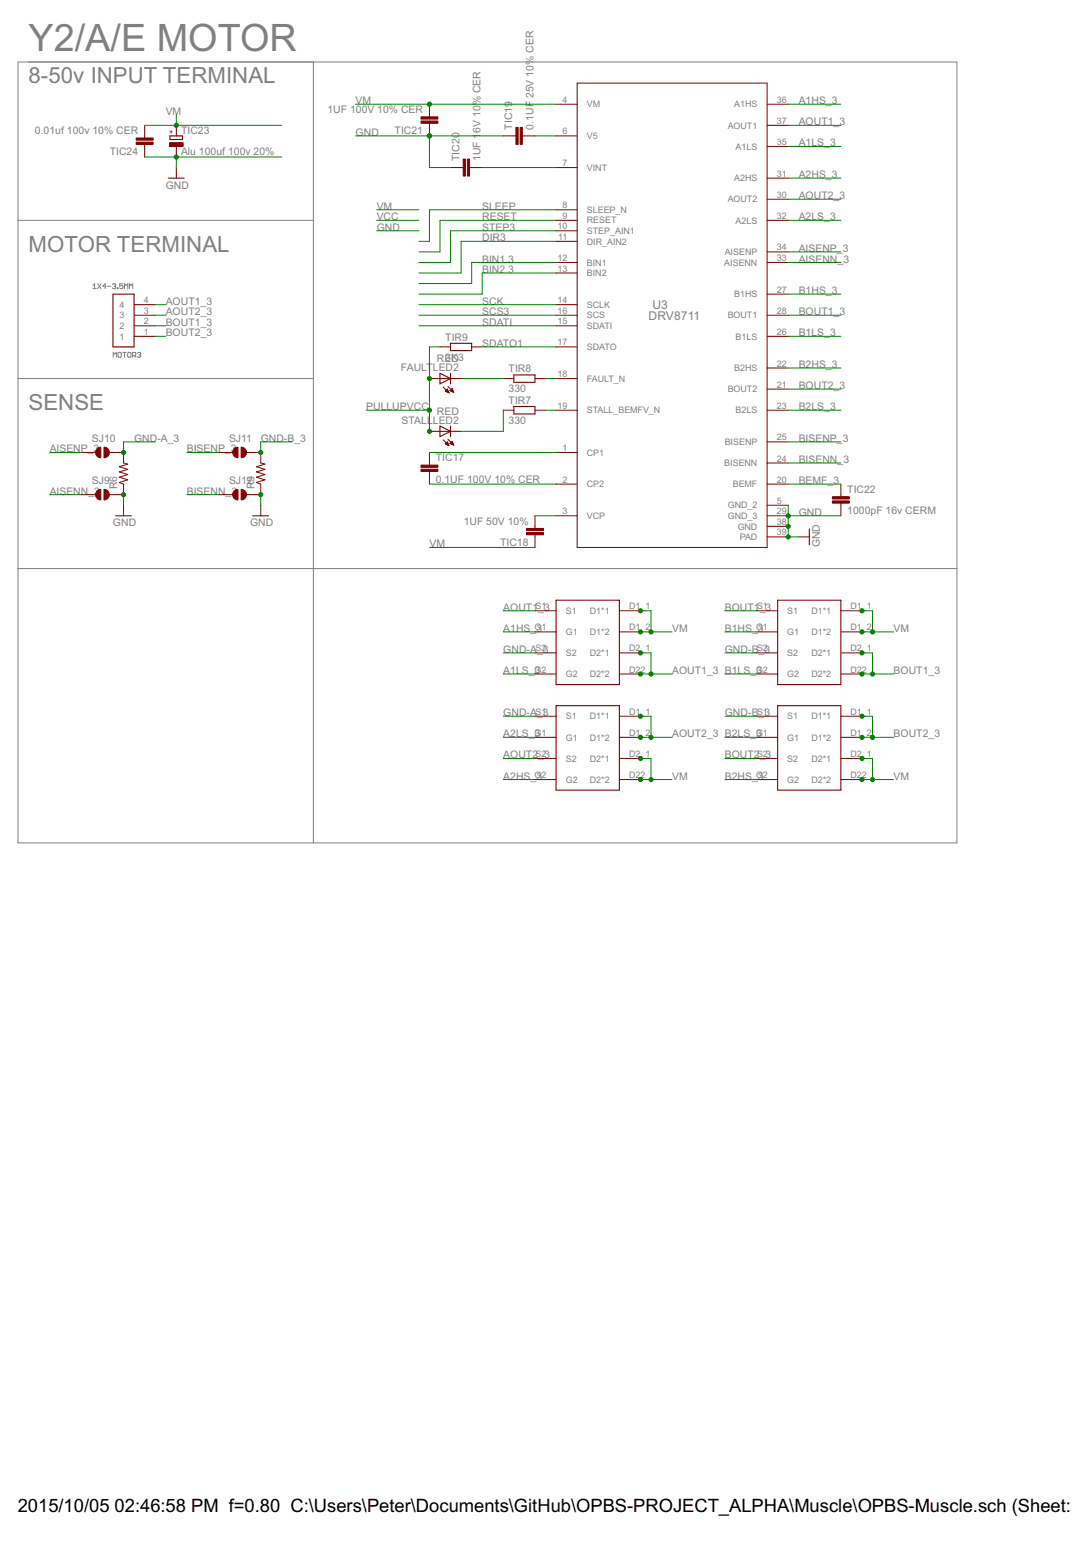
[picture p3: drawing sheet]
<svg xmlns="http://www.w3.org/2000/svg" width="210mm" height="297mm" viewBox="0 0 210 297" stroke-linecap="round" stroke-linejoin="round" font-family="sans-serif">
<g fill="none" stroke="#808080" stroke-width=".19">
<path d="M3.5 11.9h180.8v150.4h-180.8zM60.3 11.9v150.4M3.5 42.4h56.8M17.9 54.9l.3-.3v1M17.9 55.6h.6M18.8 54.6l.7 1M19.5 54.6l-.7 1M20.4 55.1h-.6l.5-.5v1M20.7 55.1h.6M21.7 54.8l.1-.2h.3l.2 .2-.2 .3M22 55.1h.1M22.1 55.1l.2 .2-.2 .3-.4-.2"/>
<path d="M22.6 55.4h.1v.2h-.1zM23.7 54.6h-.6v.5l.3-.2 .3 .2v.3l-.2 .2-.4-.2M24 55.6v-1l.3 .3 .3-.3v1M24.9 55.6v-1l.3 .3 .3-.3v1M3.5 72.9h56.8M21.8 68.8v-1l.3 .4 .3-.4v1M22.9 67.8l.4 .2v.6l-.1 .2-.5-.2v-.6zM23.7 67.8h.6M24 67.8v1M24.6 68l.2-.2 .4 .2v.6l-.1 .2-.5-.2zM25.5 68.5h.5l.2-.2-.2-.5h-.5v1M25.8 68.5l.4 .3"/>
<path d="M26.5 68l.4-.2 .2 .2-.2 .3M26.8 68.3h.1M26.9 68.3l.2 .2-.2 .3-.4-.2M3.5 109.5h180.8"/>
</g>
<g fill="none" stroke="#800000" stroke-width=".19">
<path d="M111.1 16h36.6v89.4h-36.6zM27.9 24.1v2.5M27.9 27.8v2.4M34 24.1v2.1M34 28.2v2M34 32.3v2M82.7 20.1v2.4M82.7 23.7v2.5M86.8 32.3h2.4M90.4 32.3h2.5M96.9 26.2h2.5M100.6 26.2h2.4"/>
<path d="M107.1 20.1h4M107.1 26.2h4M107.1 32.3h4M147.7 20.1h4.1M147.7 38.4h4.1M147.7 34.3h4.1M147.7 28.2h4.1M147.7 24.1h4.1M25.8 58.7h4.1M107.1 40.4h4M107.1 42.4h4M107.1 44.4h4"/>
<path d="M107.1 46.5h4M107.1 50.5h4M107.1 52.6h4M107.1 58.7h4M147.7 42.4h4.1M147.7 50.5h4.1M147.7 56.6h4.1M147.7 48.5h4.1M25.8 62.7h4.1M25.8 60.7h4.1M25.8 64.7h4.1M82.7 72.9h6.1"/>
<path d="M84.7 66.8h2.1M85.3 74.5l1.2 1.1M85.8 75.3h.5M85.9 75.4h.5M85.9 75.2h.4M86 75.1h.2M86.1 75h.1M86.1 75.5h.3M86.1 74.9h.1M86.1 74.9l-.4 .4 .8 .3M86.1 74.9l.4 .7M86.3 74.4l1.1 1.1"/>
<path d="M86.3 75.5h.1M86.7 75.2h.5M86.8 75.1h.4M86.8 75.3h.5M86.9 75h.3M87 74.9h.1M87 75.4h.3M87.1 74.8h.1M87.1 74.8l-.4 .4 .7 .3M87.1 74.8l.3 .7M87.2 75.5h.2M90.8 66.8h2.1"/>
<path d="M96.9 72.9h2.1M96.9 79h2.1M103 72.9h2.1M103 79h2.1M107.1 62.7h4M107.1 60.7h4M107.1 66.8h4M107.1 72.9h4M107.1 79h4M147.7 60.7h4.1M147.7 79h4.1M147.7 74.9h4.1"/>
<path d="M147.7 70.8h4.1M147.7 64.7h4.1M15.7 87.1h2.7M15.7 95.2h2.7M21 87.1h2.8v2l.8 .2-1.6 .6 1.6 .5-1.6 .4 1.6 .6-1.6 .5 1.6 .5-1.6 .5 .8 .3v2h-2.8M23.8 97.3v2M42.1 87.1h2.7M42.1 95.2h2.7M47.5 87.1h2.7v2l.8 .2-1.6 .6 1.6 .5-1.6 .4 1.6 .6-1.6 .5 1.6 .5-1.6 .5 .8 .3v2h-2.7M50.2 97.3v2M82.7 87.1v2.4M82.7 90.8v2.4"/>
<path d="M82.7 83h6.1M85.3 84.7l1.2 1.1M85.7 85.5l.4-.4 .4 .7zM85.8 85.5h.5M85.9 85.4h.4M85.9 85.6h.5M85.9 85.3h.4M86 85.2h.2M86.1 85.1h.1M86.1 85.6h.3M86.3 84.6l1.1 1.1M86.4 85.7h.1"/>
<path d="M86.7 85.4h.5M86.7 85.4l.7 .3M86.7 85.4l.4-.4 .3 .7M86.8 85.3h.4M86.8 85.2h.4M86.9 85.5h.4M86.9 85.1h.2M87 85h.1M87.1 85.6h.2M87.3 85.6h.1M103 99.3v2.4M107.1 87.1h4"/>
<path d="M107.1 93.2h4M107.1 99.3h4M147.7 93.2h4.1M147.7 99.3h4.1M147.7 97.3h4.1M147.7 89.1h4.1M147.7 85.1h4.1M161.9 93.2v2.4M161.9 96.9v2.4M103 103v2.4M103 117.6h4.1M119.3 117.6h4"/>
<path d="M145.7 117.6h4.1M147.7 101.3h4.1M147.7 103.4h4.1M153.8 103.4h2.1M161.9 117.6h4.1M103 121.6h4.1M103 125.7h4.1M103 129.8h4.1M103 137.9h4.1M119.3 121.6h4M119.3 125.7h4M119.3 129.8h4"/>
<path d="M119.3 137.9h4M145.7 121.6h4.1M145.7 125.7h4.1M145.7 129.8h4.1M145.7 137.9h4.1M161.9 121.6h4.1M161.9 125.7h4.1M161.9 129.8h4.1M161.9 137.9h4.1M103 141.9h4.1M103 146h4.1M103 150.1h4.1"/>
<path d="M119.3 141.9h4M119.3 146h4M119.3 150.1h4M145.7 141.9h4.1M145.7 146h4.1M145.7 150.1h4.1M161.9 141.9h4.1M161.9 146h4.1M161.9 150.1h4.1"/>
</g>
<g fill="none" stroke="#800000" stroke-width=".21">
<path d="M32.4 34.3h3.1M32.7 26.2h2.5v.7h-2.5zM21.8 56.6h4v10.2h-4zM84.7 71.9l2.1 1-2.1 1zM86.8 66.1h4v1.4h-4zM86.8 71.9v2M99 78.3h4v1.4h-4zM99 72.2h4v1.4h-4zM22.3 99.3h3M48.7 99.3h3M84.7 82l2.1 1-2.1 1.1zM86.8 82v2.1"/>
<path d="M107.1 115.5h12.2v16.3h-12.2zM149.8 115.5h12.1v16.3h-12.1zM155.9 101.8v3.1M107.1 135.8h12.2v16.3h-12.2zM149.8 135.8h12.1v16.3h-12.1z"/>
</g>
<g fill="#800000" stroke="#800000" stroke-width=".19">
<path d="M81.1 90.3h3.2v.5h-3.2z"/>
<path d="M81.1 89.5h3.2v.5h-3.2z"/>
<path d="M101.4 101.7h3.2v.5h-3.2z"/>
<path d="M101.4 102.5h3.2v.5h-3.2z"/>
<path d="M100.2 24.5h.4v3.3h-.4z"/>
<path d="M99.4 24.5h.4v3.3h-.4z"/>
<path d="M90 30.6h.4v3.3h-.4z"/>
<path d="M89.2 30.6h.4v3.3h-.4z"/>
<path d="M81.1 22.5h3.2v.4h-3.2z"/>
<path d="M81.1 23.3h3.2v.4h-3.2z"/>
<path d="M160.3 96.4h3.3v.5h-3.3z"/>
<path d="M160.3 95.6h3.3v.5h-3.3z"/>
<path d="M32.6 27.5h2.7v.7h-2.7z"/>
<path d="M26.2 26.6h3.3v.4h-3.3z"/>
<path d="M26.2 27.4h3.3v.4h-3.3z"/>
</g>
<g fill="#800000" stroke="#800000" stroke-width=".19">
<path d="M20 94.2a1.02 1.02 0 0 1 1.1 1 1.02 1.02 0 0 1-1.1 1z" fill-rule="evenodd"/>
<path d="M18.8 94.4l.6-.2v2a1.02 1.02 0 0 1-.9-.6 1.02 1.02 0 0 1 .3-1.2z" fill-rule="evenodd"/>
<path d="M20 86.1a1.02 1.02 0 0 1 1.1 1 1.02 1.02 0 0 1-1.1 1z" fill-rule="evenodd"/>
<path d="M18.8 86.3l.6-.2v2a1.02 1.02 0 0 1-.9-.7 1.02 1.02 0 0 1 .3-1.1z" fill-rule="evenodd"/>
<path d="M46.4 86.1a1.02 1.02 0 0 1 1.1 1 1.02 1.02 0 0 1-1.1 1z" fill-rule="evenodd"/>
<path d="M45.1 86.3l.7-.2v2a1.02 1.02 0 0 1-.9-.6 1.02 1.02 0 0 1 .2-1.2z" fill-rule="evenodd"/>
<path d="M46.4 94.2a1.02 1.02 0 0 1 1.1 1 1.02 1.02 0 0 1-1.1 1z" fill-rule="evenodd"/>
<path d="M45.1 94.4l.7-.2v2a1.02 1.02 0 0 1-.9-.6 1.02 1.02 0 0 1 .2-1.2z" fill-rule="evenodd"/>
</g>
<g fill="none" stroke="#008000" stroke-width=".19">
<path d="M27.9 30.2h26.4M27.9 24.1h26.4M34 22.1v2M34 30.2v2.1M68.5 26.2h28.4M68.5 20.1h38.6M82.7 26.2v6.1h4.1M92.9 32.3h14.2M103 26.2h4.1M151.8 20.1h10.1M151.8 24.1h10.1M151.8 28.2h10.1"/>
<path d="M151.8 34.3h10.1M151.8 38.4h10.1M29.9 58.7h2M72.5 44.4h8.2M72.5 40.4h8.2M72.5 42.4h8.2M80.7 58.7h26.4M107.1 40.4h-24.4v6.1h-2M107.1 44.4h-20.3v6.1h-6.1M107.1 42.4h-22.4v6.1h-4M107.1 46.5h-18.3v6.1h-8.1M107.1 52.6h-14.2v4h-12.2"/>
<path d="M107.1 50.5h-16.3v4.1h-10.1M151.8 42.4h10.1M151.8 56.6h10.1M151.8 50.5h10.1M151.8 48.5h10.1M29.9 62.7h2M29.9 60.7h2M29.9 64.7h2M70.5 79h12.2M80.7 62.7h26.4M80.7 60.7h26.4M84.7 66.8h-2v16.2"/>
<path d="M88.8 72.9h8.1M92.9 66.8h14.2M96.9 79v4h-8.1M105.1 79h2M105.1 72.9h2M151.8 79h10.1M151.8 60.7h10.1M151.8 64.7h10.1M151.8 70.8h10.1M151.8 74.9h10.1M9.6 87.1h6.1M9.6 95.2h6.1"/>
<path d="M23.8 95.2v2.1M29.9 85.1h-6.1v2M36 87.1h6.1M36 95.2h6.1M50.2 95.2v2.1M56.3 85.1h-6.1v2M82.7 87.1h24.4M82.7 93.2h24.4M103 99.3h4.1M151.8 97.3v6.1h2M151.8 99.3h10.1M151.8 93.2h10.1"/>
<path d="M151.8 85.1h10.1M151.8 89.1h10.1M82.7 105.4h20.3M96.9 117.6h6.1M123.3 117.6h2.1v4M139.6 117.6h6.1M166 117.6h2v4M96.9 121.6h6.1M96.9 125.7h6.1M96.9 129.8h6.1M96.9 137.9h6.1M123.3 125.7h2.1v4.1"/>
<path d="M123.3 137.9h2.1v4M123.3 121.6h6.1M123.3 129.8h6.1M139.6 121.6h6.1M139.6 125.7h6.1M139.6 129.8h6.1M139.6 137.9h6.1M166 121.6h6.1M166 125.7h2v4.1M166 137.9h2v4M166 129.8h6.1M96.9 146h6.1"/>
<path d="M96.9 150.1h6.1M96.9 141.9h6.1M123.3 146h2.1v4.1M123.3 150.1h6.1M123.3 141.9h6.1M139.6 146h6.1M139.6 150.1h6.1M139.6 141.9h6.1M166 146h2v4.1M166 150.1h6.1M166 141.9h6.1"/>
</g>
<g fill="#008000" stroke="#008000" stroke-width=".19">
<circle cx="151.8" cy="99.3" r=".4"/>
<circle cx="151.8" cy="101.3" r=".4"/>
<circle cx="151.8" cy="103.4" r=".4"/>
<circle cx="82.7" cy="26.2" r=".4"/>
<circle cx="34" cy="30.2" r=".4"/>
<circle cx="23.8" cy="95.2" r=".4"/>
<circle cx="50.2" cy="95.2" r=".4"/>
<circle cx="82.7" cy="20.1" r=".4"/>
<circle cx="34" cy="24.1" r=".4"/>
<circle cx="123.3" cy="121.6" r=".4"/>
<circle cx="123.3" cy="117.6" r=".4"/>
<circle cx="125.4" cy="121.6" r=".4"/>
<circle cx="166" cy="121.6" r=".4"/>
<circle cx="166" cy="117.6" r=".4"/>
<circle cx="168" cy="121.6" r=".4"/>
<circle cx="123.3" cy="146" r=".4"/>
<circle cx="123.3" cy="150.1" r=".4"/>
<circle cx="125.4" cy="150.1" r=".4"/>
<circle cx="166" cy="146" r=".4"/>
<circle cx="166" cy="150.1" r=".4"/>
<circle cx="168" cy="150.1" r=".4"/>
<circle cx="123.3" cy="129.8" r=".4"/>
<circle cx="123.3" cy="125.7" r=".4"/>
<circle cx="125.4" cy="129.8" r=".4"/>
<circle cx="123.3" cy="141.9" r=".4"/>
<circle cx="123.3" cy="137.9" r=".4"/>
<circle cx="125.4" cy="141.9" r=".4"/>
<circle cx="166" cy="125.7" r=".4"/>
<circle cx="168" cy="129.8" r=".4"/>
<circle cx="166" cy="129.8" r=".4"/>
<circle cx="166" cy="141.9" r=".4"/>
<circle cx="168" cy="141.9" r=".4"/>
<circle cx="166" cy="137.9" r=".4"/>
<circle cx="50.2" cy="87.1" r=".4"/>
<circle cx="23.8" cy="87.1" r=".4"/>
<circle cx="82.7" cy="83" r=".4"/>
<circle cx="82.7" cy="79" r=".4"/>
<circle cx="82.7" cy="72.9" r=".4"/>
</g>
<text font-size="8.1" fill="#808080" x="5.5" y="9.9">Y2/A/E MOTOR</text>
<g font-size="4.8" fill="#808080">
<text x="5.5" y="16">8-50v INPUT TERMINAL</text>
<text x="5.5" y="48.5">MOTOR TERMINAL</text>
<text x="5.5" y="79">SENSE</text>
</g>
<g font-size="4">
<text x="3.4" y="291">2015/10/05</text>
<text x="22.1" y="291">02:46:58 PM f=0.80 C:\Users\Peter\Documents\GitHub\OPBS-PROJECT_ALPHA\Muscle\OPBS-Muscle.sch (Sheet: 3/7</text>
</g>
<g font-size="2.6" fill="#808080">
<text x="125.7" y="59.5">U3</text>
<text x="124.9" y="61.5">DRV8711</text>
</g>
<g font-size="2.2" fill="#808080">
<text x="31.9" y="22.1">VM</text>
<text x="63" y="21.8">1UF 100V 10% CER</text>
<text x="68.5" y="20.1">VM</text>
<text x="102.7" y="18.9" transform="rotate(-90 102.7 18.9)">25V 10% CER</text>
<text x="153.8" y="20.1">A1HS_3</text>
<text x="6.7" y="25.8">0.01uf 100v 10% CER</text>
<text x="21.1" y="29.9">TIC24</text>
<text x="34.9" y="29.8">Alu 100uf 100v 20%</text>
<text x="34.9" y="25.8">TIC23</text>
<text x="68.5" y="26.2">GND</text>
<text x="76" y="25.8">TIC21</text>
<text x="92.6" y="25.5" transform="rotate(-90 92.6 25.5)">6V 10% CER</text>
<text x="98.7" y="24.9" transform="rotate(-90 98.7 24.9)">TIC19</text>
<text x="102.7" y="24.9" transform="rotate(-90 102.7 24.9)">0.1UF</text>
<text x="153.8" y="24.1">AOUT1_3</text>
<text x="153.8" y="28.2">A1LS_3</text>
<text x="88.5" y="31" transform="rotate(-90 88.5 31)">TIC20</text>
<text x="92.6" y="31" transform="rotate(-90 92.6 31)">1UF 1</text>
<text x="153.8" y="34.3">A2HS_3</text>
<text x="31.9" y="36.3">GND</text>
<text x="72.5" y="40.4">VM</text>
<text x="92.9" y="40.4">SLEEP</text>
<text x="153.8" y="38.3">AOUT2_3</text>
<text x="72.5" y="44.4">GND</text>
<text x="72.5" y="42.4">VCC</text>
<text x="92.9" y="46.5">DIR3</text>
<text x="92.9" y="44.4">STEP3</text>
<text x="92.9" y="42.4">RESET</text>
<text x="153.8" y="42.4">A2LS_3</text>
<text x="92.9" y="52.6">BIN2.3</text>
<text x="92.9" y="50.5">BIN1.3</text>
<text x="153.8" y="48.5">AISENP_3</text>
<text x="153.8" y="50.5">AISENN_3</text>
<text x="31.9" y="58.7">AOUT1_3</text>
<text x="92.9" y="58.7">SCK</text>
<text x="153.8" y="56.6">B1HS_3</text>
<text x="31.9" y="60.7">AOUT2_3</text>
<text x="31.9" y="62.7">BOUT1_3</text>
<text x="31.9" y="64.8">BOUT2_3</text>
<text x="85.8" y="65.6">TIR9</text>
<text x="92.9" y="62.7">SDATI</text>
<text x="92.9" y="60.7">SCS3</text>
<text x="153.8" y="60.7">BOUT1_3</text>
<text x="153.8" y="64.8">B1LS_3</text>
<text x="77.2" y="71.5">FAULT</text>
<text x="83.4" y="71.5">LED2</text>
<text x="84.1" y="69.7">RED</text>
<text x="85.8" y="69.4">3K3</text>
<text x="92.9" y="66.8">SDATO1</text>
<text x="97.9" y="71.7">TIR8</text>
<text x="153.8" y="70.8">B2HS_3</text>
<text x="97.9" y="75.5">330</text>
<text x="97.9" y="77.8">TIR7</text>
<text x="153.8" y="74.9">BOUT2_3</text>
<text x="70.5" y="79">PULLUPVCC</text>
<text x="77.3" y="81.6">STALL</text>
<text x="83.4" y="81.6">LED2</text>
<text x="84.1" y="79.9">RED</text>
<text x="97.9" y="81.6">330</text>
<text x="153.8" y="79">B2LS_3</text>
<text x="9.6" y="87.1">AISENP_3</text>
<text x="17.7" y="85.1">SJ10</text>
<text x="25.8" y="85.1">GND-A_3</text>
<text x="36" y="87.1">BISENP_3</text>
<text x="44.1" y="85.1">SJ11</text>
<text x="50.2" y="85.1">GND-B_3</text>
<text x="83.9" y="88.8">TIC17</text>
<text x="153.8" y="85.1">BISENP_3</text>
<text x="153.8" y="89.1">BISENN_3</text>
<text x="9.6" y="95.2">AISENN_3</text>
<text x="17.7" y="93.2">SJ9</text>
<text x="22.6" y="94.2" transform="rotate(-90 22.6 94.2)">R6</text>
<text x="36" y="95.2">BISENN_3</text>
<text x="44.1" y="93.2">SJ12</text>
<text x="49" y="94.2" transform="rotate(-90 49 94.2)">R5</text>
<text x="83.9" y="92.9">0.1UF 100V 10% CER</text>
<text x="153.8" y="93.2">BEMF_3</text>
<text x="163.2" y="94.9">TIC22</text>
<text x="21.8" y="101.3">GND</text>
<text x="48.2" y="101.3">GND</text>
<text x="89.3" y="101">1UF 50V 10%</text>
<text x="153.8" y="99.3">GND</text>
<text x="163.2" y="99">1000pF 16v CERM</text>
<text x="82.7" y="105.4">VM</text>
<text x="96.3" y="105.1">TIC18</text>
<text x="157.9" y="105.4" transform="rotate(-90 157.9 105.4)">GND</text>
<text x="96.9" y="117.6">AOUT1_3</text>
<text x="139.6" y="117.6">BOUT1_3</text>
<text x="96.9" y="121.6">A1HS_3</text>
<text x="96.9" y="125.7">GND-A_3</text>
<text x="129.4" y="121.6">VM</text>
<text x="139.6" y="121.6">B1HS_3</text>
<text x="139.6" y="125.7">GND-B_3</text>
<text x="172.1" y="121.6">VM</text>
<text x="96.9" y="129.8">A1LS_3</text>
<text x="129.4" y="129.8">AOUT1_3 B1LS_3</text>
<text x="172.1" y="129.8">BOUT1_3</text>
<text x="96.9" y="137.9">GND-A_3</text>
<text x="139.6" y="137.9">GND-B_3</text>
<text x="96.9" y="141.9">A2LS_3</text>
<text x="129.4" y="141.9">AOUT2_3 B2LS_3</text>
<text x="172.1" y="141.9">BOUT2_3</text>
<text x="96.9" y="146">AOUT2_3</text>
<text x="139.6" y="146">BOUT2_3</text>
<text x="96.9" y="150.1">A2HS_3</text>
<text x="129.4" y="150.1">VM</text>
<text x="139.6" y="150.1">B2HS_3</text>
<text x="172.1" y="150.1">VM</text>
</g>
<g font-size="1.9" fill="#808080">
<text x="108.3" y="19.8">4</text>
<text x="113" y="20.7">VM</text>
<text x="141.4" y="20.7">A1HS</text>
<text x="149.6" y="19.8">36</text>
<text x="149.6" y="23.8">37</text>
<text x="108.3" y="25.9">6</text>
<text x="113" y="26.8">V5</text>
<text x="140.1" y="24.7">AOUT1</text>
<text x="141.7" y="28.8">A1LS</text>
<text x="149.6" y="27.9">35</text>
<text x="108.3" y="32">7</text>
<text x="113" y="32.9">VINT</text>
<text x="141.4" y="34.9">A2HS</text>
<text x="149.6" y="34">31</text>
<text x="108.3" y="40.1">8</text>
<text x="113" y="41">SLEEP_N</text>
<text x="140.1" y="39">AOUT2</text>
<text x="149.6" y="38.1">30</text>
<text x="107.4" y="44.2">10</text>
<text x="107.5" y="46.2">11</text>
<text x="108.3" y="42.1">9</text>
<text x="113" y="43">RESET</text>
<text x="113" y="45">STEP_AIN1</text>
<text x="113" y="47.1">DIR_AIN2</text>
<text x="141.7" y="43">A2LS</text>
<text x="149.6" y="42.1">32</text>
<text x="107.4" y="50.2">12</text>
<text x="107.4" y="52.3">13</text>
<text x="113" y="51.1">BIN1</text>
<text x="113" y="53.2">BIN2</text>
<text x="139.5" y="51.2">AISENN</text>
<text x="139.6" y="49.1">AISENP</text>
<text x="149.6" y="50.2">33</text>
<text x="149.6" y="48.2">34</text>
<text x="23" y="59.3">4</text>
<text x="27.7" y="58.4">4</text>
<text x="107.4" y="58.4">14</text>
<text x="113" y="59.3">SCLK</text>
<text x="141.4" y="57.2">B1HS</text>
<text x="149.6" y="56.3">27</text>
<text x="23" y="65.4">1</text>
<text x="23" y="63.3">2</text>
<text x="23" y="61.3">3</text>
<text x="27.7" y="64.5">1</text>
<text x="27.7" y="62.4">2</text>
<text x="27.7" y="60.4">3</text>
<text x="107.4" y="62.4">15</text>
<text x="107.4" y="60.4">16</text>
<text x="113" y="63.3">SDATI</text>
<text x="113" y="61.3">SCS</text>
<text x="140.1" y="61.3">BOUT1</text>
<text x="141.7" y="65.4">B1LS</text>
<text x="149.6" y="64.5">26</text>
<text x="149.6" y="60.4">28</text>
<text x="107.4" y="66.5">17</text>
<text x="113" y="67.4">SDATO</text>
<text x="141.4" y="71.5">B2HS</text>
<text x="149.6" y="70.6">22</text>
<text x="107.4" y="72.6">18</text>
<text x="113" y="73.5">FAULT_N</text>
<text x="140.1" y="75.5">BOUT2</text>
<text x="149.6" y="74.6">21</text>
<text x="107.4" y="78.7">19</text>
<text x="113" y="79.6">STALL_BEMFV_N</text>
<text x="141.7" y="79.6">B2LS</text>
<text x="149.6" y="78.7">23</text>
<text x="108.3" y="86.8">1</text>
<text x="113" y="87.7">CP1</text>
<text x="139.5" y="89.7">BISENN</text>
<text x="139.6" y="85.7">BISENP</text>
<text x="149.6" y="88.8">24</text>
<text x="149.6" y="84.8">25</text>
<text x="108.3" y="92.9">2</text>
<text x="113" y="93.8">CP2</text>
<text x="141.1" y="93.8">BEMF</text>
<text x="149.6" y="92.9">20</text>
<text x="108.3" y="99">3</text>
<text x="113" y="99.9">VCP</text>
<text x="140.2" y="97.9">GND_2</text>
<text x="140.2" y="99.9">GND_3</text>
<text x="142.1" y="101.9">GND</text>
<text x="149.6" y="97">5</text>
<text x="149.6" y="99">29</text>
<text x="149.6" y="101">38</text>
<text x="142.5" y="104">PAD</text>
<text x="149.6" y="103.1">39</text>
<text x="103.1" y="117.3">S1</text>
<text x="109" y="118.2">S1</text>
<text x="113.6" y="118.2">D1*1</text>
<text x="121.1" y="117.3">D1_1</text>
<text x="145.8" y="117.3">S1</text>
<text x="151.6" y="118.2">S1</text>
<text x="156.3" y="118.2">D1*1</text>
<text x="163.8" y="117.3">D1_1</text>
<text x="102.9" y="121.4">G1</text>
<text x="103.1" y="125.4">S2</text>
<text x="109" y="122.2">G1</text>
<text x="113.6" y="122.3">D1*2</text>
<text x="121.1" y="125.4">D2_1</text>
<text x="121.1" y="121.4">D1_2</text>
<text x="145.6" y="121.4">G1</text>
<text x="145.8" y="125.4">S2</text>
<text x="151.6" y="122.2">G1</text>
<text x="156.3" y="122.3">D1*2</text>
<text x="163.8" y="125.4">D2_1</text>
<text x="163.8" y="121.4">D1_2</text>
<text x="102.9" y="129.5">G2</text>
<text x="109" y="126.3">S2</text>
<text x="109" y="130.4">G2</text>
<text x="113.6" y="130.4">D2*2</text>
<text x="113.6" y="126.3">D2*1</text>
<text x="121.1" y="129.5">D22</text>
<text x="145.6" y="129.5">G2</text>
<text x="151.6" y="126.3">S2</text>
<text x="151.6" y="130.4">G2</text>
<text x="156.3" y="130.4">D2*2</text>
<text x="156.3" y="126.3">D2*1</text>
<text x="163.8" y="129.5">D22</text>
<text x="103.1" y="137.6">S1</text>
<text x="121.1" y="137.6">D1_1</text>
<text x="145.8" y="137.6">S1</text>
<text x="163.8" y="137.6">D1_1</text>
<text x="102.9" y="141.7">G1</text>
<text x="109" y="138.5">S1</text>
<text x="109" y="142.6">G1</text>
<text x="113.6" y="142.6">D1*2</text>
<text x="113.6" y="138.5">D1*1</text>
<text x="121.1" y="141.7">D1_2</text>
<text x="145.6" y="141.7">G1</text>
<text x="151.6" y="138.5">S1</text>
<text x="151.6" y="142.6">G1</text>
<text x="156.3" y="142.6">D1*2</text>
<text x="156.3" y="138.5">D1*1</text>
<text x="163.8" y="141.7">D1_2</text>
<text x="102.9" y="149.8">G2</text>
<text x="103.1" y="145.7">S2</text>
<text x="109" y="146.6">S2</text>
<text x="113.6" y="146.6">D2*1</text>
<text x="121.1" y="149.8">D22</text>
<text x="121.1" y="145.7">D2_1</text>
<text x="145.6" y="149.8">G2</text>
<text x="145.8" y="145.7">S2</text>
<text x="151.6" y="146.6">S2</text>
<text x="156.3" y="146.6">D2*1</text>
<text x="163.8" y="149.8">D22</text>
<text x="163.8" y="145.7">D2_1</text>
<text x="109" y="150.7">G2</text>
<text x="113.6" y="150.7">D2*2</text>
<text x="151.6" y="150.7">G2</text>
<text x="156.3" y="150.7">D2*2</text>
</g>
<text font-size="1.6" fill="#800000" x="33.5" y="25.8" transform="rotate(-90 33.5 25.8)">+</text>
</svg>
